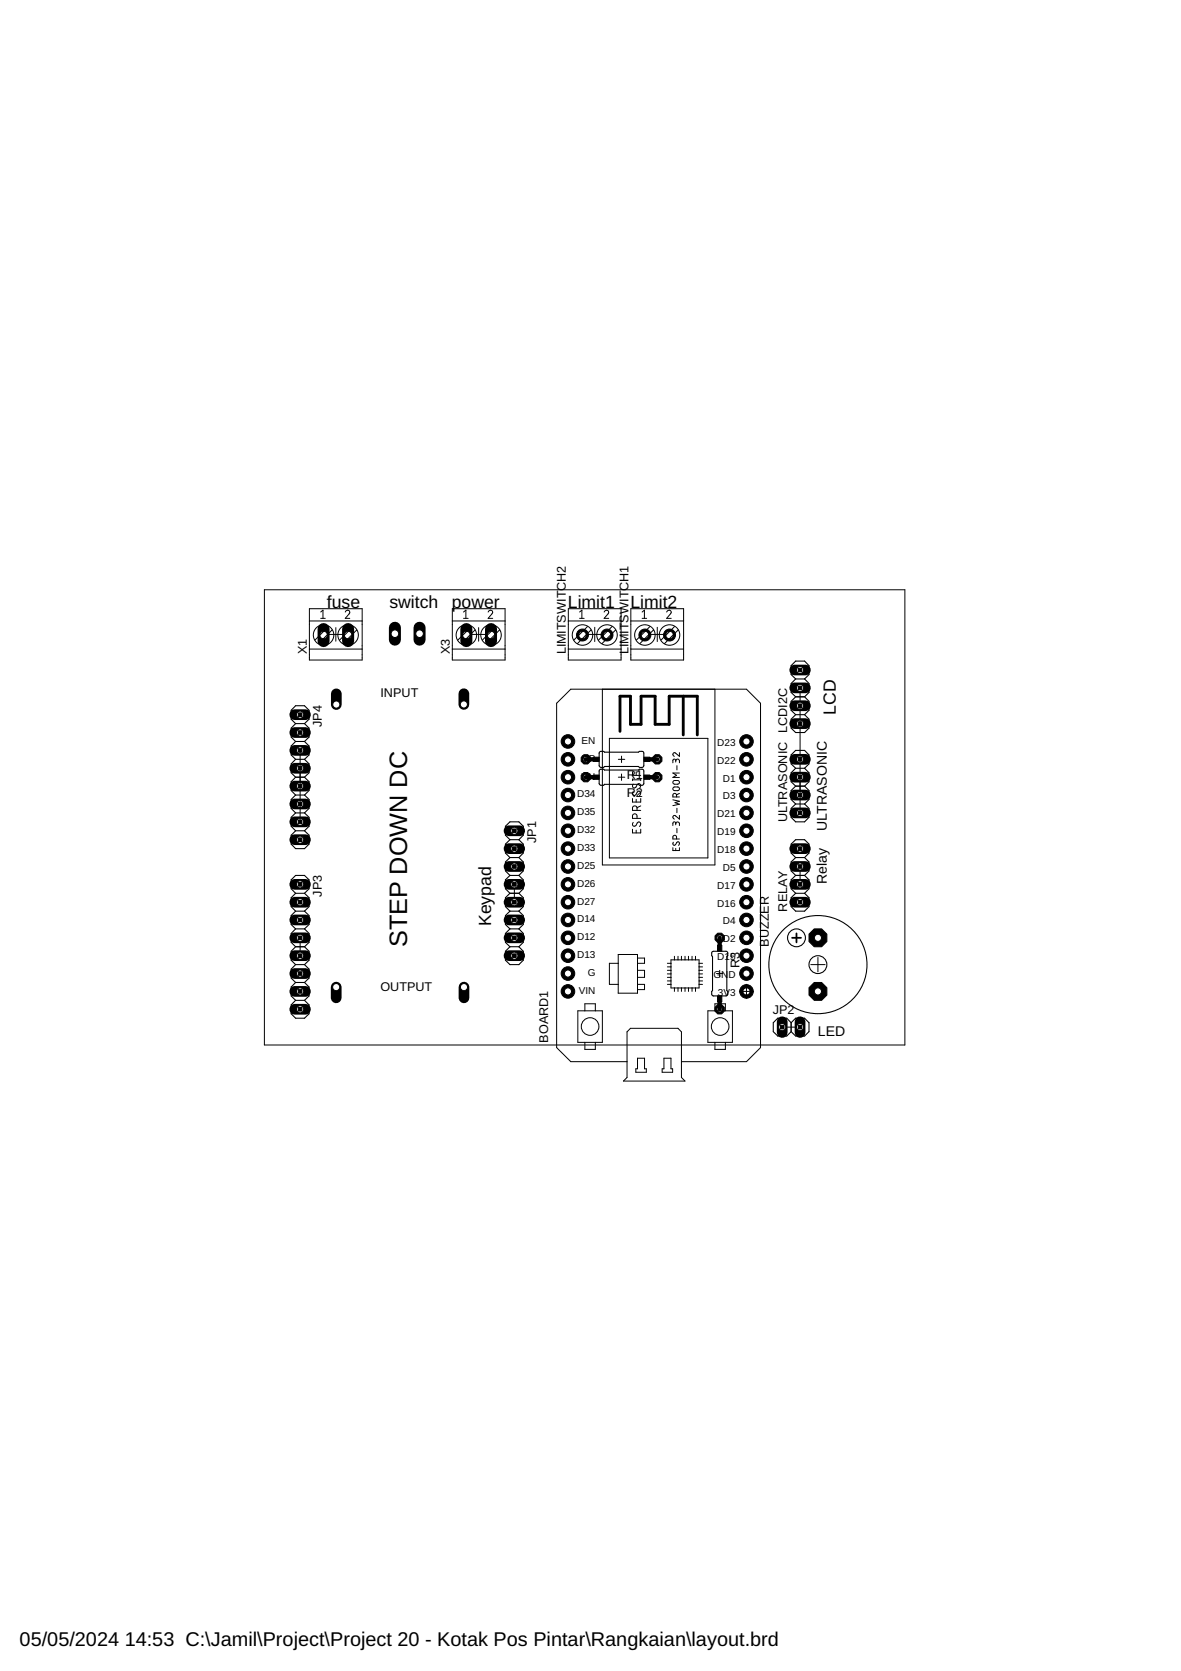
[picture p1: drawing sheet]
<svg xmlns="http://www.w3.org/2000/svg" width="210mm" height="297mm" viewBox="0 0 210 297" stroke-linecap="round" stroke-linejoin="round" font-family="sans-serif">
<path d="M59.8 175.5v1.9" fill="none" stroke="#000" stroke-width="1.9"/>
<circle cx="59.8" cy="175.5" r=".64" fill="#fff" stroke="#000" stroke-width=".18"/>
<path d="M82.4 123.3v1.9" fill="none" stroke="#000" stroke-width="1.9"/>
<circle cx="82.4" cy="125.2" r=".64" fill="#fff" stroke="#000" stroke-width=".18"/>
<path d="M59.8 123.3v1.9" fill="none" stroke="#000" stroke-width="1.9"/>
<circle cx="59.8" cy="125.2" r=".64" fill="#fff" stroke="#000" stroke-width=".18"/>
<path d="M82.5 175.5v1.9" fill="none" stroke="#000" stroke-width="1.9"/>
<circle cx="82.5" cy="175.5" r=".64" fill="#fff" stroke="#000" stroke-width=".18"/>
<path d="M57.5 111.8v2.2" fill="none" stroke="#000" stroke-width="2.1"/>
<circle cx="57.5" cy="112.9" r=".68" fill="#fff" stroke="#000" stroke-width=".18"/>
<path d="M61.9 111.8v2.2" fill="none" stroke="#000" stroke-width="2.1"/>
<circle cx="61.9" cy="112.9" r=".68" fill="#fff" stroke="#000" stroke-width=".18"/>
<path d="M70.2 111.6v2.1" fill="none" stroke="#000" stroke-width="2.1"/>
<circle cx="70.2" cy="112.6" r=".68" fill="#fff" stroke="#000" stroke-width=".18"/>
<path d="M74.6 111.6v2.1" fill="none" stroke="#000" stroke-width="2.1"/>
<circle cx="74.6" cy="112.6" r=".68" fill="#fff" stroke="#000" stroke-width=".18"/>
<path d="M82.9 111.8v2.2" fill="none" stroke="#000" stroke-width="2.1"/>
<circle cx="82.9" cy="112.9" r=".68" fill="#fff" stroke="#000" stroke-width=".18"/>
<path d="M87.3 111.8v2.2" fill="none" stroke="#000" stroke-width="2.1"/>
<circle cx="87.3" cy="112.9" r=".68" fill="#fff" stroke="#000" stroke-width=".18"/>
<circle cx="103.5" cy="112.9" r="1.06" fill="#000" stroke="#000" stroke-width=".18"/>
<circle cx="103.5" cy="112.9" r=".68" fill="#fff" stroke="#000" stroke-width=".18"/>
<circle cx="107.9" cy="112.9" r="1.06" fill="#000" stroke="#000" stroke-width=".18"/>
<circle cx="107.9" cy="112.9" r=".68" fill="#fff" stroke="#000" stroke-width=".18"/>
<circle cx="114.6" cy="112.9" r="1.06" fill="#000" stroke="#000" stroke-width=".18"/>
<circle cx="114.6" cy="112.9" r=".68" fill="#fff" stroke="#000" stroke-width=".18"/>
<circle cx="119" cy="112.9" r="1.06" fill="#000" stroke="#000" stroke-width=".18"/>
<circle cx="119" cy="112.9" r=".68" fill="#fff" stroke="#000" stroke-width=".18"/>
<circle cx="116.8" cy="135" r=".89" fill="#000" stroke="#000" stroke-width=".18"/>
<circle cx="116.8" cy="135" r=".51" fill="#fff" stroke="#000" stroke-width=".18"/>
<circle cx="104.1" cy="135" r=".89" fill="#000" stroke="#000" stroke-width=".18"/>
<circle cx="104.1" cy="135" r=".51" fill="#fff" stroke="#000" stroke-width=".18"/>
<circle cx="116.8" cy="138.2" r=".89" fill="#000" stroke="#000" stroke-width=".18"/>
<circle cx="116.8" cy="138.2" r=".51" fill="#fff" stroke="#000" stroke-width=".18"/>
<circle cx="104.1" cy="138.2" r=".89" fill="#000" stroke="#000" stroke-width=".18"/>
<circle cx="104.1" cy="138.2" r=".51" fill="#fff" stroke="#000" stroke-width=".18"/>
<path d="M90.5 147.7h1.9" fill="none" stroke="#000" stroke-width="1.9"/>
<circle cx="91.4" cy="147.7" r=".64" fill="#fff" stroke="#000" stroke-width=".18"/>
<path d="M90.5 150.9h1.9" fill="none" stroke="#000" stroke-width="1.9"/>
<circle cx="91.4" cy="150.9" r=".64" fill="#fff" stroke="#000" stroke-width=".18"/>
<path d="M90.5 154h1.9" fill="none" stroke="#000" stroke-width="1.9"/>
<circle cx="91.4" cy="154" r=".64" fill="#fff" stroke="#000" stroke-width=".18"/>
<path d="M90.5 157.2h1.9" fill="none" stroke="#000" stroke-width="1.9"/>
<circle cx="91.4" cy="157.2" r=".64" fill="#fff" stroke="#000" stroke-width=".18"/>
<path d="M90.5 160.4h1.9" fill="none" stroke="#000" stroke-width="1.9"/>
<circle cx="91.4" cy="160.4" r=".64" fill="#fff" stroke="#000" stroke-width=".18"/>
<path d="M90.5 163.5h1.9" fill="none" stroke="#000" stroke-width="1.9"/>
<circle cx="91.4" cy="163.5" r=".64" fill="#fff" stroke="#000" stroke-width=".18"/>
<path d="M90.5 166.7h1.9" fill="none" stroke="#000" stroke-width="1.9"/>
<circle cx="91.4" cy="166.7" r=".64" fill="#fff" stroke="#000" stroke-width=".18"/>
<path d="M90.5 169.9h1.9" fill="none" stroke="#000" stroke-width="1.9"/>
<circle cx="91.4" cy="169.9" r=".64" fill="#fff" stroke="#000" stroke-width=".18"/>
<circle cx="132.7" cy="176.2" r="1.21" fill="#000" stroke="#000" stroke-width=".18"/>
<circle cx="132.7" cy="176.2" r=".64" fill="#fff" stroke="#000" stroke-width=".18"/>
<circle cx="132.7" cy="173.1" r="1.21" fill="#000" stroke="#000" stroke-width=".18"/>
<circle cx="132.7" cy="173.1" r=".64" fill="#fff" stroke="#000" stroke-width=".18"/>
<circle cx="132.7" cy="169.9" r="1.21" fill="#000" stroke="#000" stroke-width=".18"/>
<circle cx="132.7" cy="169.9" r=".64" fill="#fff" stroke="#000" stroke-width=".18"/>
<circle cx="132.7" cy="166.7" r="1.21" fill="#000" stroke="#000" stroke-width=".18"/>
<circle cx="132.7" cy="166.7" r=".64" fill="#fff" stroke="#000" stroke-width=".18"/>
<circle cx="132.7" cy="163.5" r="1.21" fill="#000" stroke="#000" stroke-width=".18"/>
<circle cx="132.7" cy="163.5" r=".64" fill="#fff" stroke="#000" stroke-width=".18"/>
<circle cx="132.7" cy="160.4" r="1.21" fill="#000" stroke="#000" stroke-width=".18"/>
<circle cx="132.7" cy="160.4" r=".64" fill="#fff" stroke="#000" stroke-width=".18"/>
<circle cx="132.7" cy="157.2" r="1.21" fill="#000" stroke="#000" stroke-width=".18"/>
<circle cx="132.7" cy="157.2" r=".64" fill="#fff" stroke="#000" stroke-width=".18"/>
<circle cx="132.7" cy="154" r="1.21" fill="#000" stroke="#000" stroke-width=".18"/>
<circle cx="132.7" cy="154" r=".64" fill="#fff" stroke="#000" stroke-width=".18"/>
<circle cx="132.7" cy="150.9" r="1.21" fill="#000" stroke="#000" stroke-width=".18"/>
<circle cx="132.7" cy="150.9" r=".64" fill="#fff" stroke="#000" stroke-width=".18"/>
<circle cx="132.7" cy="147.7" r="1.21" fill="#000" stroke="#000" stroke-width=".18"/>
<circle cx="132.7" cy="147.7" r=".64" fill="#fff" stroke="#000" stroke-width=".18"/>
<circle cx="132.7" cy="144.5" r="1.21" fill="#000" stroke="#000" stroke-width=".18"/>
<circle cx="132.7" cy="144.5" r=".64" fill="#fff" stroke="#000" stroke-width=".18"/>
<circle cx="132.7" cy="141.3" r="1.21" fill="#000" stroke="#000" stroke-width=".18"/>
<circle cx="132.7" cy="141.3" r=".64" fill="#fff" stroke="#000" stroke-width=".18"/>
<circle cx="132.7" cy="138.2" r="1.21" fill="#000" stroke="#000" stroke-width=".18"/>
<circle cx="132.7" cy="138.2" r=".64" fill="#fff" stroke="#000" stroke-width=".18"/>
<circle cx="132.7" cy="135" r="1.21" fill="#000" stroke="#000" stroke-width=".18"/>
<circle cx="132.7" cy="135" r=".64" fill="#fff" stroke="#000" stroke-width=".18"/>
<circle cx="132.7" cy="131.8" r="1.21" fill="#000" stroke="#000" stroke-width=".18"/>
<circle cx="132.7" cy="131.8" r=".64" fill="#fff" stroke="#000" stroke-width=".18"/>
<circle cx="100.9" cy="176.2" r="1.21" fill="#000" stroke="#000" stroke-width=".18"/>
<circle cx="100.9" cy="176.2" r=".64" fill="#fff" stroke="#000" stroke-width=".18"/>
<circle cx="100.9" cy="173.1" r="1.21" fill="#000" stroke="#000" stroke-width=".18"/>
<circle cx="100.9" cy="173.1" r=".64" fill="#fff" stroke="#000" stroke-width=".18"/>
<circle cx="100.9" cy="169.9" r="1.21" fill="#000" stroke="#000" stroke-width=".18"/>
<circle cx="100.9" cy="169.9" r=".64" fill="#fff" stroke="#000" stroke-width=".18"/>
<circle cx="100.9" cy="166.7" r="1.21" fill="#000" stroke="#000" stroke-width=".18"/>
<circle cx="100.9" cy="166.7" r=".64" fill="#fff" stroke="#000" stroke-width=".18"/>
<circle cx="100.9" cy="163.5" r="1.21" fill="#000" stroke="#000" stroke-width=".18"/>
<circle cx="100.9" cy="163.5" r=".64" fill="#fff" stroke="#000" stroke-width=".18"/>
<circle cx="100.9" cy="160.4" r="1.21" fill="#000" stroke="#000" stroke-width=".18"/>
<circle cx="100.9" cy="160.4" r=".64" fill="#fff" stroke="#000" stroke-width=".18"/>
<circle cx="100.9" cy="157.2" r="1.21" fill="#000" stroke="#000" stroke-width=".18"/>
<circle cx="100.9" cy="157.2" r=".64" fill="#fff" stroke="#000" stroke-width=".18"/>
<circle cx="100.9" cy="154" r="1.21" fill="#000" stroke="#000" stroke-width=".18"/>
<circle cx="100.9" cy="154" r=".64" fill="#fff" stroke="#000" stroke-width=".18"/>
<circle cx="100.9" cy="150.9" r="1.21" fill="#000" stroke="#000" stroke-width=".18"/>
<circle cx="100.9" cy="150.9" r=".64" fill="#fff" stroke="#000" stroke-width=".18"/>
<circle cx="100.9" cy="147.7" r="1.21" fill="#000" stroke="#000" stroke-width=".18"/>
<circle cx="100.9" cy="147.7" r=".64" fill="#fff" stroke="#000" stroke-width=".18"/>
<circle cx="100.9" cy="144.5" r="1.21" fill="#000" stroke="#000" stroke-width=".18"/>
<circle cx="100.9" cy="144.5" r=".64" fill="#fff" stroke="#000" stroke-width=".18"/>
<circle cx="100.9" cy="141.3" r="1.21" fill="#000" stroke="#000" stroke-width=".18"/>
<circle cx="100.9" cy="141.3" r=".64" fill="#fff" stroke="#000" stroke-width=".18"/>
<circle cx="100.9" cy="138.2" r="1.21" fill="#000" stroke="#000" stroke-width=".18"/>
<circle cx="100.9" cy="138.2" r=".64" fill="#fff" stroke="#000" stroke-width=".18"/>
<circle cx="100.9" cy="135" r="1.21" fill="#000" stroke="#000" stroke-width=".18"/>
<circle cx="100.9" cy="135" r=".64" fill="#fff" stroke="#000" stroke-width=".18"/>
<circle cx="100.9" cy="131.8" r="1.21" fill="#000" stroke="#000" stroke-width=".18"/>
<circle cx="100.9" cy="131.8" r=".64" fill="#fff" stroke="#000" stroke-width=".18"/>
<path d="M141.2 160.4h2" fill="none" stroke="#000" stroke-width="1.9"/>
<circle cx="142.2" cy="160.4" r=".64" fill="#fff" stroke="#000" stroke-width=".18"/>
<path d="M141.2 157.2h2" fill="none" stroke="#000" stroke-width="1.9"/>
<circle cx="142.2" cy="157.2" r=".64" fill="#fff" stroke="#000" stroke-width=".18"/>
<path d="M141.2 154h2" fill="none" stroke="#000" stroke-width="1.9"/>
<circle cx="142.2" cy="154" r=".64" fill="#fff" stroke="#000" stroke-width=".18"/>
<path d="M141.2 150.9h2" fill="none" stroke="#000" stroke-width="1.9"/>
<circle cx="142.2" cy="150.9" r=".64" fill="#fff" stroke="#000" stroke-width=".18"/>
<path d="M141.2 144.5h2" fill="none" stroke="#000" stroke-width="1.9"/>
<circle cx="142.2" cy="144.5" r=".64" fill="#fff" stroke="#000" stroke-width=".18"/>
<path d="M141.2 141.3h2" fill="none" stroke="#000" stroke-width="1.9"/>
<circle cx="142.2" cy="141.3" r=".64" fill="#fff" stroke="#000" stroke-width=".18"/>
<path d="M141.2 138.2h2" fill="none" stroke="#000" stroke-width="1.9"/>
<circle cx="142.2" cy="138.2" r=".64" fill="#fff" stroke="#000" stroke-width=".18"/>
<path d="M141.2 135h2" fill="none" stroke="#000" stroke-width="1.9"/>
<circle cx="142.2" cy="135" r=".64" fill="#fff" stroke="#000" stroke-width=".18"/>
<path d="M141.2 128.6h2" fill="none" stroke="#000" stroke-width="1.9"/>
<circle cx="142.2" cy="128.6" r=".64" fill="#fff" stroke="#000" stroke-width=".18"/>
<path d="M141.2 125.5h2" fill="none" stroke="#000" stroke-width="1.9"/>
<circle cx="142.2" cy="125.5" r=".64" fill="#fff" stroke="#000" stroke-width=".18"/>
<path d="M141.2 122.3h2" fill="none" stroke="#000" stroke-width="1.9"/>
<circle cx="142.2" cy="122.3" r=".64" fill="#fff" stroke="#000" stroke-width=".18"/>
<path d="M141.2 119.1h2" fill="none" stroke="#000" stroke-width="1.9"/>
<circle cx="142.2" cy="119.1" r=".64" fill="#fff" stroke="#000" stroke-width=".18"/>
<path d="M139 181.6v1.9" fill="none" stroke="#000" stroke-width="1.9"/>
<circle cx="139" cy="182.6" r=".64" fill="#fff" stroke="#000" stroke-width=".18"/>
<path d="M142.2 181.6v1.9" fill="none" stroke="#000" stroke-width="1.9"/>
<circle cx="142.2" cy="182.6" r=".64" fill="#fff" stroke="#000" stroke-width=".18"/>
<circle cx="127.9" cy="166.7" r=".89" fill="#000" stroke="#000" stroke-width=".18"/>
<circle cx="127.9" cy="166.7" r=".51" fill="#fff" stroke="#000" stroke-width=".18"/>
<circle cx="127.9" cy="179.4" r=".89" fill="#000" stroke="#000" stroke-width=".18"/>
<circle cx="127.9" cy="179.4" r=".51" fill="#fff" stroke="#000" stroke-width=".18"/>
<circle cx="145.4" cy="176.2" r="1.72" fill="#000" stroke="#000" stroke-width=".18"/>
<circle cx="145.4" cy="176.2" r=".64" fill="#fff" stroke="#000" stroke-width=".18"/>
<circle cx="145.4" cy="166.7" r="1.72" fill="#000" stroke="#000" stroke-width=".18"/>
<circle cx="145.4" cy="166.7" r=".64" fill="#fff" stroke="#000" stroke-width=".18"/>
<path d="M52.4 157.2h1.9" fill="none" stroke="#000" stroke-width="1.9"/>
<circle cx="53.3" cy="157.2" r=".64" fill="#fff" stroke="#000" stroke-width=".18"/>
<path d="M52.4 160.4h1.9" fill="none" stroke="#000" stroke-width="1.9"/>
<circle cx="53.3" cy="160.4" r=".64" fill="#fff" stroke="#000" stroke-width=".18"/>
<path d="M52.4 163.5h1.9" fill="none" stroke="#000" stroke-width="1.9"/>
<circle cx="53.3" cy="163.5" r=".64" fill="#fff" stroke="#000" stroke-width=".18"/>
<path d="M52.4 166.7h1.9" fill="none" stroke="#000" stroke-width="1.9"/>
<circle cx="53.3" cy="166.7" r=".64" fill="#fff" stroke="#000" stroke-width=".18"/>
<path d="M52.4 169.9h1.9" fill="none" stroke="#000" stroke-width="1.9"/>
<circle cx="53.3" cy="169.9" r=".64" fill="#fff" stroke="#000" stroke-width=".18"/>
<path d="M52.4 173.1h1.9" fill="none" stroke="#000" stroke-width="1.9"/>
<circle cx="53.3" cy="173.1" r=".64" fill="#fff" stroke="#000" stroke-width=".18"/>
<path d="M52.4 176.2h1.9" fill="none" stroke="#000" stroke-width="1.9"/>
<circle cx="53.3" cy="176.2" r=".64" fill="#fff" stroke="#000" stroke-width=".18"/>
<path d="M52.4 179.4h1.9" fill="none" stroke="#000" stroke-width="1.9"/>
<circle cx="53.3" cy="179.4" r=".64" fill="#fff" stroke="#000" stroke-width=".18"/>
<path d="M52.4 127h1.9" fill="none" stroke="#000" stroke-width="1.9"/>
<circle cx="53.3" cy="127" r=".64" fill="#fff" stroke="#000" stroke-width=".18"/>
<path d="M52.4 130.2h1.9" fill="none" stroke="#000" stroke-width="1.9"/>
<circle cx="53.3" cy="130.2" r=".64" fill="#fff" stroke="#000" stroke-width=".18"/>
<path d="M52.4 133.4h1.9" fill="none" stroke="#000" stroke-width="1.9"/>
<circle cx="53.3" cy="133.4" r=".64" fill="#fff" stroke="#000" stroke-width=".18"/>
<path d="M52.4 136.6h1.9" fill="none" stroke="#000" stroke-width="1.9"/>
<circle cx="53.3" cy="136.6" r=".64" fill="#fff" stroke="#000" stroke-width=".18"/>
<path d="M52.4 139.7h1.9" fill="none" stroke="#000" stroke-width="1.9"/>
<circle cx="53.3" cy="139.7" r=".64" fill="#fff" stroke="#000" stroke-width=".18"/>
<path d="M52.4 142.9h1.9" fill="none" stroke="#000" stroke-width="1.9"/>
<circle cx="53.3" cy="142.9" r=".64" fill="#fff" stroke="#000" stroke-width=".18"/>
<path d="M52.4 146.1h1.9" fill="none" stroke="#000" stroke-width="1.9"/>
<circle cx="53.3" cy="146.1" r=".64" fill="#fff" stroke="#000" stroke-width=".18"/>
<path d="M52.4 149.3h1.9" fill="none" stroke="#000" stroke-width="1.9"/>
<circle cx="53.3" cy="149.3" r=".64" fill="#fff" stroke="#000" stroke-width=".18"/>
<g fill="none" stroke="#000" stroke-width=".18">
<path d="M47 104.8h113.8v81h-113.8zM55 108.2h9.4v9.1h-9.4zM55 115.4h9.4M55 110.4h9.4M57 108.8l.4-.3v1.4M57 109.9h.8M58.4 111.4l-2.4 2.4M58.5 112.8h2.4M59 112h.1M59 112l-2.4 2.4M59.7 111.6v2.4M61.4 108.8a.4 .4 0 0 1 .5-.3 .4 .4 0 0 1 .2 .6l-.7 .8h.8"/>
<path d="M62.8 111.4l-2.4 2.4M63.4 112l-2.4 2.4M80.4 108.2h9.4v9.1h-9.4zM80.4 115.4h9.4M80.4 110.4h9.4M82.4 109.9h.8M82.4 108.8l.4-.3v1.4M83.8 111.4l-2.4 2.4M83.9 112.8h2.4M84.4 112l-2.4 2.4M85.1 111.6v2.4M86.8 108.8a.39 .39 0 0 1 .5-.3 .39 .39 0 0 1 .1 .6l-.6 .8h.8"/>
<path d="M88.2 111.4l-2.5 2.4M88.8 112l-2.4 2.4M101 108.2h9.4v9.1h-9.4zM101 115.4h9.4M101 110.4h9.4M103 109.9h.8M103 108.8l.4-.3v1.4M104.4 111.4l-2.4 2.4M104.4 112.8h2.6M105 112l-2.4 2.4M105.7 111.5v2.5M107.4 108.8a.4 .4 0 0 1 .5-.3 .4 .4 0 0 1 .2 .6l-.7 .8h.8"/>
<path d="M108.8 111.4l-2.4 2.4M109.4 112h.1M109.4 112l-2.4 2.4M112.1 108.2h9.4v9.1h-9.4zM112.1 115.4h9.4M112.1 110.4h9.4M114.1 109.9h.8M114.1 108.8l.4-.3v1.4M115.5 111.4l-2.4 2.4M115.5 112.8h2.6M116.1 112l-2.4 2.4M116.8 111.5v2.5"/>
<path d="M118.5 108.8a.39 .39 0 0 1 .6-.3 .39 .39 0 0 1 .1 .6l-.7 .8h.8M119.9 111.4l-2.4 2.4M120.5 112h.1M120.5 112l-2.4 2.4M52.7 138.2h1.3M53.3 133.4v12.7M107.1 122.5v31.3h20v-31.3M108.3 131.3h17.5v21.2h-17.5zM109.9 135h1.1M109.9 138.2h1.1M110.5 134.4v1.2M110.5 137.6v1.1"/>
<path d="M112.4 137.2v.6h1.5M112.4 138.5v.3M112.4 138.6h1.5M112.5 139.4a.37 .37 0 0 0 0 .5 .37 .37 0 0 0 .5 0l.3-.4a.37 .37 0 0 1 .5-.1 .37 .37 0 0 1 0 .6l-.1 .1M113.1 137.2v.6M113.9 138.5v.3M119.7 138.9l.2-.2 .7 .1 .2 .3-.2 .3h-.7l-.3-.3zM120.1 135.3l.3-.4 .2 .1 .2 .6M120.1 135.5v-.4l-.3-.2-.2 .2v.5M120.3 136.1v.8M120.8 133.8v.7l-.7-.6a.32 .32 0 0 0-.5 .1 .32 .32 0 0 0 .2 .5M120.8 137.4h-1.2l.6 .4-.6 .4h1.2"/>
<path d="M141.5 139.7h1.4M141.5 123.9h1.4M142.2 123.2v1.3M142.2 125.5v19M90.7 158.8h1.4M91.4 158.1v1.3M112.4 141.9v.7h1.5v-.7M112.4 147.4v.7h1.5v-.7M112.5 146.2a.37 .37 0 0 0 0 .6 .37 .37 0 0 0 .5-.1l.3-.4a.34 .34 0 0 1 .4-.1 .34 .34 0 0 1 .2 .4l-.2 .3M112.5 140.7a.37 .37 0 0 0 0 .6 .37 .37 0 0 0 .5-.1l.3-.4a.37 .37 0 0 1 .5-.1 .37 .37 0 0 1 0 .6l-.1 .2M113.1 142.1v.5M113.1 147.6v.5"/>
<path d="M113.2 145.5v-.4a.4 .4 0 0 0-.4-.4 .4 .4 0 0 0-.4 .4v.4h1.5M113.2 144.1v-.4a.4 .4 0 0 0-.4-.4 .4 .4 0 0 0-.4 .4v.4h1.5M113.9 143.3l-.7 .3M119.6 150.7v.5h1.2v-.5M119.6 142.2l1.2 .2-.8 .3 .8 .3-1.2 .2M119.7 140l.2-.1h.7l.2 .4-.2 .2h-.7l-.3-.2zM119.7 149.7a.3 .3 0 0 0-.1 .5 .3 .3 0 0 0 .5-.1l.3-.4a.33 .33 0 0 1 .4 .2 .33 .33 0 0 1-.2 .4M120.1 146.4l.1-.2 .3-.1 .2 .2 .1 .4M120.1 146.6v-.4l-.3-.1-.2 .1v.5M120.1 150.8v.4M120.2 149.1l-.1-.6h-.3l-.2 .2v.4h1.2M120.2 141.7l-.1-.6-.3-.1-.2 .2v.5h1.2"/>
<path d="M120.3 143.7v.8M120.3 147.3v.7M120.8 144.9v.7l-.7-.5a.32 .32 0 0 0-.5 .1 .32 .32 0 0 0 .2 .4M120.8 141l-.6 .3M141.5 155.6h1.4M142.2 154.9v1.4M52.7 168.3h1.3M53.3 167.6v1.4M102.7 179.7h4.4v5.6h-4.4zM103.9 179.7v-1.3h1.9v1.3M109.9 169.7h3.4v6.9h-3.4zM109.9 171.2h-1.6v3.8h1.6"/>
<path d="M113.3 170.3h1.3v.9h-1.3M113.3 172.5h1.3v1.2h-1.3M113.3 175h1.3v.9h-1.3M118.6 171.2h.7M118.6 175h.7M118.6 173.7h.7M118.6 172.5h.7M118.6 174.4h.7M118.6 173.1h.7M118.6 171.9h.7M119.3 170.6h4.9v5h-4.9zM119.9 170v.6"/>
<path d="M119.9 175.6v.6M120.5 170v.6M120.5 175.6v.6M121.1 170v.6M121.1 175.6v.6M121.8 170v.6M121.8 175.6v.6M122.4 170v.6M122.4 175.6v.6M123 170v.6M123 175.6v.6M123.6 170v.6"/>
<path d="M123.6 175.6v.6M124.2 171.2h.7M124.2 175h.7M124.2 173.7h.7M124.2 172.5h.7M124.2 174.4h.7M124.2 173.1h.7M124.2 171.9h.7M125.8 179.7h4.4v5.6h-4.4zM127.1 179.7v-1.3h1.8v1.3M127.3 173.1h1.2M127.9 172.5v1.1"/>
<path d="M131.4 176.2h2.5M132.7 175v2.5M144.1 171.5h2.5M145.4 170.2v2.5M103.9 185.3v1.2h1.9v-1.2M111.4 188.7h-9.9l-2.6-2.5v-61.2l2.6-2.5h31.2l2.5 2.5v61.2l-2.5 2.5h-11.6M112.1 182.8h8.4l.6 .6v8.1l.7 .7h-11l.6-.7v-8.1zM113.3 188.1h1.3v1.9h.3v.6h-1.9v-.6h.3zM118 188.1h1.3v1.9h.2v.6h-1.8v-.6h.3zM127.1 185.3v1.2h1.8v-1.2M139.9 182.6h1.4M140.6 181.9v1.4"/>
<circle cx="57.5" cy="112.9" r="1.82"/>
<circle cx="61.9" cy="112.9" r="1.82"/>
<circle cx="82.9" cy="112.9" r="1.82"/>
<circle cx="87.3" cy="112.9" r="1.82"/>
<circle cx="103.5" cy="112.9" r="1.82"/>
<circle cx="107.9" cy="112.9" r="1.82"/>
<circle cx="114.6" cy="112.9" r="1.82"/>
<circle cx="119" cy="112.9" r="1.82"/>
<circle cx="104.9" cy="182.5" r="1.57"/>
<circle cx="128" cy="182.5" r="1.57"/>
</g>
<g fill="none" stroke="#000" stroke-width=".19">
<path d="M52.5 128.6l-.7-.8v-1.5l.7-.8h1.6l.8 .8v1.5l-.8 .8M52.5 128.6l-.7 .8v1.6l.7 .8M52.5 131.8l-.7 .8v1.6l.7 .8M52.5 135l-.7 .8v1.6l.7 .8M52.5 138.2l-.7 .8v1.5l.7 .8M52.5 138.2h1.6M52.5 135h1.6M52.5 128.6h1.6M52.5 131.8h1.6M54.1 128.6l.8 .8v1.6l-.8 .8M54.1 131.8l.8 .8v1.6l-.8 .8M54.1 135l.8 .8v1.6l-.8 .8"/>
<path d="M54.1 138.2l.8 .8v1.5l-.8 .8M106.6 133.6h.7l.1 .1h6.1l.1-.1h.6l.2 .3v2.3l-.3 .2h-.5l-.1-.2h-6.1l-.1 .2h-.5l-.3-.3v-2.2zM106.6 136.8l.7-.1 .1 .2h6.1l.1-.2 .6 .1 .2 .3v2.3l-.3 .2h-.5l-.1-.2h-6.1l-.1 .2h-.5l-.3-.3v-2.2zM141.4 120.7l-.8-.8v-1.6l.8-.8h1.6l.8 .8v1.6l-.8 .8M141.4 120.7l-.8 .8v1.6l.8 .8M141.4 123.9l-.8 .8v1.6l.8 .7M141.4 127l-.8 .8v1.6l.8 .8h1.6l.8-.8v-1.6l-.8-.8M141.4 136.6l-.8-.8v-1.6l.8-.8h1.6l.8 .8v1.6l-.8 .8M141.4 136.6l-.8 .8v1.6l.8 .7M141.4 139.7l-.8 .8v1.6l.8 .8M141.4 136.6h1.6M141.4 139.7h1.6"/>
<path d="M141.4 120.7h1.6M141.4 127h1.6M141.4 123.9h1.6M143 120.7l.8 .8v1.6l-.8 .8M143 123.9l.8 .8v1.6l-.8 .7M143 136.6l.8 .8v1.6l-.8 .7M143 139.7l.8 .8v1.6l-.8 .8M52.5 158.8h1.6M52.5 158.8l-.7-.8v-1.6l.7-.8h1.6l.8 .8v1.6l-.8 .8M52.5 147.7l-.7 .8v1.6l.7 .8h1.6l.8-.8v-1.6l-.8-.8M52.5 141.3l-.7 .8v1.6l.7 .8M52.5 144.5l-.7 .8v1.6l.7 .8"/>
<path d="M52.5 158.8l-.7 .8v1.6l.7 .8M52.5 147.7h1.6M52.5 144.5h1.6M52.5 141.3h1.6M54.1 141.3l.8 .8v1.6l-.8 .8M54.1 144.5l.8 .8v1.6l-.8 .8M54.1 158.8l.8 .8v1.6l-.8 .8M90.6 149.3l-.8-.8v-1.6l.8-.8h1.6l.8 .8v1.6l-.8 .8M90.6 149.3l-.8 .8v1.5l.8 .8M90.6 152.4l-.8 .8v1.6l.8 .8M90.6 155.6l-.8 .8v1.6l.8 .8M90.6 158.8l-.8 .8v1.6l.8 .8"/>
<path d="M90.6 158.8h1.6M90.6 155.6h1.6M90.6 149.3h1.6M90.6 152.4h1.6M92.2 149.3l.8 .8v1.5l-.8 .8M92.2 152.4l.8 .8v1.6l-.8 .8M92.2 155.6l.8 .8v1.6l-.8 .8M92.2 158.8l.8 .8v1.6l-.8 .8M141.4 158.8h1.6M141.4 158.8l-.8 .8v1.6l.8 .8h1.6l.8-.8v-1.6l-.8-.8M141.4 155.6h1.6M141.4 152.4l-.8-.8v-1.5l.8-.8h1.6l.8 .8v1.5l-.8 .8"/>
<path d="M141.4 152.4h1.6M141.4 142.9l-.8 .8v1.6l.8 .8h1.6l.8-.8v-1.6l-.8-.8M141.4 152.4l-.8 .8v1.6l.8 .8M141.4 155.6l-.8 .8v1.6l.8 .8M141.4 142.9h1.6M143 152.4l.8 .8v1.6l-.8 .8M143 155.6l.8 .8v1.6l-.8 .8M52.5 168.3h1.6M52.5 165.1h1.6M52.5 162h1.6M52.5 171.5h1.6M52.5 177.8l-.7 .8v1.6l.7 .8h1.6l.8-.8v-1.6l-.8-.8"/>
<path d="M52.5 177.8h1.6M52.5 174.6l-.7 .9v1.5l.7 .8M52.5 174.6h1.6M52.5 171.5l-.7 .8v1.6l.7 .7M52.5 162l-.7 .8v1.5l.7 .8M52.5 165.1l-.7 .8v1.6l.7 .8M52.5 168.3l-.7 .8v1.6l.7 .8M54.1 162l.8 .8v1.5l-.8 .8M54.1 165.1l.8 .8v1.6l-.8 .8M54.1 168.3l.8 .8v1.6l-.8 .8M54.1 171.5l.8 .8v1.6l-.8 .7M54.1 174.6l.8 .9v1.5l-.8 .8"/>
<path d="M90.6 168.3l-.8 .8v1.6l.8 .8h1.6l.8-.8v-1.6l-.8-.8M90.6 168.3h1.6M90.6 165.1l-.8 .8v1.6l.8 .8M90.6 165.1h1.6M90.6 162l-.8 .8v1.5l.8 .8M90.6 162h1.6M92.2 162l.8 .8v1.5l-.8 .8M92.2 165.1l.8 .8v1.6l-.8 .8M126.6 169.2l2.4-.1 .3 .2v.6l-.1 .2v6l.1 .1v.5l-.1 .3h-2.4l-.3-.2v-.6l.1-.1v-6l-.1-.2zM140.6 181.8v1.6M140.6 181.8l.8-.8h1.6l.8 .8v1.6l-.8 .8h-1.6l-.8-.8M140.6 181.8l-.8-.8h-1.6l-.8 .8v1.6l.8 .8h1.6l.8-.8"/>
<circle cx="141.6" cy="166.7" r="1.59"/>
<circle cx="145.4" cy="171.5" r="8.7"/>
<circle cx="145.4" cy="171.5" r="1.59"/>
</g>
<g fill="#000" stroke="#000" stroke-width=".18">
<path d="M141.9 118.8h.6v.6h-.6zM53 139.4h.7v.7h-.7zM53 136.2h.7v.7h-.7zM53 133.1h.7v.6h-.7zM53 129.9h.7v.6h-.7zM53 126.7h.7v.7h-.7zM105.4 134.6h1.1v.8h-1.1zM105.4 137.8h1.1v.7h-1.1zM114.4 134.6h1.1v.8h-1.1zM114.4 137.8h1.1v.7h-1.1zM141.9 137.8h.6v.7h-.6zM141.9 134.7h.6v.6h-.6z"/>
<path d="M141.9 122h.6v.6h-.6zM141.9 125.1h.6v.7h-.6zM141.9 128.3h.6v.6h-.6zM53 156.9h.7v.6h-.7zM53 145.8h.7v.6h-.7zM53 142.6h.7v.6h-.7zM53 148.9h.7v.7h-.7zM91.1 156.9h.6v.6h-.6zM91.1 153.7h.6v.6h-.6zM91.1 150.5h.6v.7h-.6zM91.1 147.4h.6v.6h-.6zM141.9 153.7h.6v.6h-.6z"/>
<path d="M141.9 156.9h.6v.6h-.6zM141.9 150.5h.6v.7h-.6zM141.9 141h.6v.6h-.6zM141.9 144.2h.6v.6h-.6zM53 175.9h.7v.7h-.7zM53 172.7h.7v.7h-.7zM53 169.6h.7v.6h-.7zM53 166.4h.7v.6h-.7zM53 163.2h.7v.7h-.7zM53 160.1h.7v.6h-.7zM53 179.1h.7v.6h-.7zM91.1 166.4h.6v.6h-.6z"/>
<path d="M91.1 163.2h.6v.7h-.6zM91.1 160.1h.6v.6h-.6zM91.1 169.6h.6v.6h-.6zM127.5 177h.8v1.1h-.8zM127.5 168h.8v1.1h-.8zM141.9 160.1h.6v.6h-.6zM138.7 182.3h.6v.6h-.6zM141.9 182.3h.6v.6h-.6z"/>
</g>
<path d="M110.2 130v-6.2h1.9v5h1.8v-5h2.5v5h2.5v-5h5v6.8M121.4 123.8v6.8" fill="none" stroke="#000" stroke-width=".51"/>
<path d="M140.8 166.7h1.6M141.6 165.9v1.6" fill="none" stroke="#000" stroke-width=".32"/>
<path d="M104.1 135h1.3M104.1 138.2h1.3M115.5 135h1.3M115.5 138.2h1.3M127.9 166.7v1.3M127.9 178.1v1.3" fill="none" stroke="#000" stroke-width=".76"/>
<text font-size="4.5" x="72.4" y="168.3" transform="rotate(-90 72.4 168.3)">STEP DOWN DC</text>
<g font-size="3.5">
<text x="3.5" y="292.5">05/05/2024</text>
<text x="22.2" y="292.5">14:53 C:\Jamil\Project\Project 20 - Kotak Pos Pintar\Rangkaian\layout.brd</text>
</g>
<g font-size="3.1">
<text x="58.1" y="108">fuse</text>
<text x="69.2" y="108">switch</text>
<text x="80.3" y="108">power</text>
<text x="100.9" y="108">Limit1</text>
<text x="112.1" y="108">Limit2</text>
<text x="148.5" y="127" transform="rotate(-90 148.5 127)">LCD</text>
<text x="87.3" y="164.6" transform="rotate(-90 87.3 164.6)">Keypad</text>
</g>
<g font-size="2.5">
<text x="147" y="147.7" transform="rotate(-90 147 147.7)">ULTRASONIC</text>
<text x="147" y="157.2" transform="rotate(-90 147 157.2)">Relay</text>
<text x="145.4" y="184.2">LED</text>
</g>
<g font-size="2.2">
<text x="54.6" y="116.3" transform="rotate(-90 54.6 116.3)">X1</text>
<text x="79.9" y="116.3" transform="rotate(-90 79.9 116.3)">X3</text>
<text x="100.6" y="116.3" transform="rotate(-90 100.6 116.3)">LIMITSWITCH2</text>
<text x="111.7" y="116.3" transform="rotate(-90 111.7 116.3)">LIMITSWITCH1</text>
<text x="67.6" y="123.9">INPUT</text>
<text x="57.2" y="129.2" transform="rotate(-90 57.2 129.2)">JP4</text>
<text x="139.9" y="130.3" transform="rotate(-90 139.9 130.3)">LCDI2C</text>
<text x="111.4" y="138.5">R1</text>
<text x="111.4" y="141.6">R2</text>
<text x="95.3" y="149.9" transform="rotate(-90 95.3 149.9)">JP1</text>
<text x="139.9" y="146.2" transform="rotate(-90 139.9 146.2)">ULTRASONIC</text>
<text x="57.2" y="159.4" transform="rotate(-90 57.2 159.4)">JP3</text>
<text x="139.9" y="162.1" transform="rotate(-90 139.9 162.1)">RELAY</text>
<text x="131.4" y="172.1" transform="rotate(-90 131.4 172.1)">R3</text>
<text x="136.6" y="168.3" transform="rotate(-90 136.6 168.3)">BUZZER</text>
<text x="67.6" y="176.2">OUTPUT</text>
<text x="97.4" y="185.3" transform="rotate(-90 97.4 185.3)">BOARD1</text>
<text x="137.3" y="180.3">JP2</text>
</g>
<g font-size="1.8">
<text x="103.4" y="132.2">EN</text>
<text x="103.5" y="135.4">VP</text>
<text x="127.5" y="135.8">D22</text>
<text x="127.5" y="132.6">D23</text>
<text x="102.6" y="141.8">D34</text>
<text x="103.4" y="138.6">VN</text>
<text x="128.5" y="142.1">D3</text>
<text x="128.5" y="138.9">D1</text>
<text x="102.6" y="148.1">D32</text>
<text x="102.6" y="144.9">D35</text>
<text x="127.5" y="148.4">D19</text>
<text x="127.5" y="145.3">D21</text>
<text x="102.6" y="154.5">D25</text>
<text x="102.6" y="151.3">D33</text>
<text x="127.5" y="151.6">D18</text>
<text x="128.5" y="154.8">D5</text>
<text x="102.6" y="160.8">D27</text>
<text x="102.6" y="157.6">D26</text>
<text x="127.5" y="161.1">D16</text>
<text x="127.5" y="158">D17</text>
<text x="102.6" y="167.2">D12</text>
<text x="102.6" y="164">D14</text>
<text x="128.5" y="167.5">D2</text>
<text x="128.5" y="164.3">D4</text>
<text x="102.6" y="170.3">D13</text>
<text x="104.5" y="173.5">G</text>
<text x="126.8" y="173.8">GN</text>
<text x="127.5" y="170.7">D15</text>
<text x="129.5" y="173.8">D</text>
<text x="102.9" y="176.7">VIN</text>
<text x="127.6" y="177">3V3</text>
</g>
</svg>
